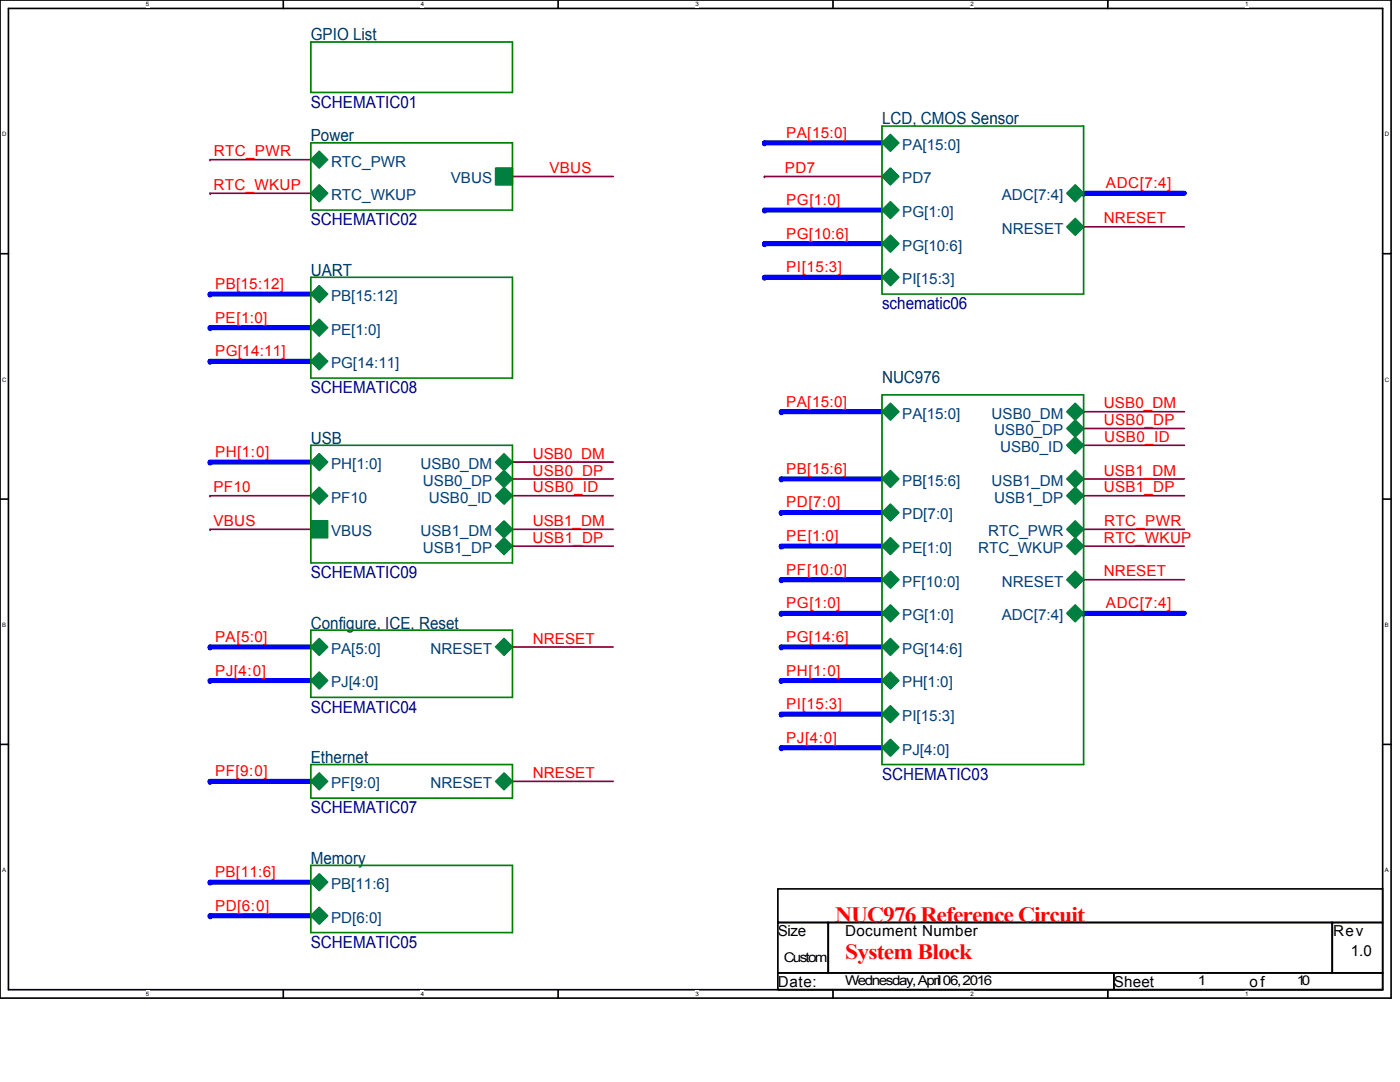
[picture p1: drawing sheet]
<svg xmlns="http://www.w3.org/2000/svg" width="279mm" height="216mm" viewBox="0 0 279 216" stroke-linecap="round" stroke-linejoin="round" font-family="sans-serif">
<path d="M0 0h277.6v199.2h-277.6zM1.7 1.7h274.2v195.8h-274.2z" fill="none" stroke="#000" stroke-width=".33"/>
<g fill="#fff">
<path d="M29.1 .2h.7v1.3h-.7z"/>
<path d="M29.1 197.7h.7v1.3h-.7z"/>
</g>
<path d="M56.5 0v1.7M56.5 197.5v1.7" fill="none" stroke="#000" stroke-width=".33"/>
<g fill="#fff">
<path d="M84 .2h.6v1.3h-.6z"/>
<path d="M84 197.7h.6v1.3h-.6z"/>
</g>
<path d="M111.4 0v1.7M111.4 197.5v1.7" fill="none" stroke="#000" stroke-width=".33"/>
<g fill="#fff">
<path d="M138.8 .2h.7v1.3h-.7z"/>
<path d="M138.8 197.7h.7v1.3h-.7z"/>
</g>
<path d="M166.2 0v1.7M166.2 197.5v1.7" fill="none" stroke="#000" stroke-width=".33"/>
<g fill="#fff">
<path d="M193.7 .2h.6v1.3h-.6z"/>
<path d="M193.7 197.7h.6v1.3h-.6z"/>
</g>
<path d="M221.1 0v1.7M221.1 197.5v1.7" fill="none" stroke="#000" stroke-width=".33"/>
<g fill="#fff">
<path d="M248.5 .2h.7v1.3h-.7z"/>
<path d="M248.5 197.7h.7v1.3h-.7z"/>
<path d="M.4 26.2h.9v1.3h-.9z"/>
<path d="M276.4 26.2h.8v1.3h-.8z"/>
<path d="M.4 75.1h.9v1.3h-.9z"/>
<path d="M276.4 75.1h.8v1.3h-.8z"/>
</g>
<path d="M0 50.6h1.7M275.9 50.6h1.7" fill="none" stroke="#000" stroke-width=".33"/>
<g fill="#fff">
<path d="M.4 124.1h.8v1.3h-.8z"/>
<path d="M276.4 124.1h.8v1.3h-.8z"/>
</g>
<path d="M0 99.6h1.7M275.9 99.6h1.7" fill="none" stroke="#000" stroke-width=".33"/>
<g fill="#fff">
<path d="M.4 173h.8v1.3h-.8z"/>
<path d="M276.4 173h.8v1.3h-.8z"/>
</g>
<path d="M0 148.5h1.7M275.9 148.5h1.7" fill="none" stroke="#000" stroke-width=".33"/>
<path d="M41.9 31.9h20.1" fill="none" stroke="#800040" stroke-width=".33"/>
<circle cx="41.9" cy="31.9" r=".17" fill="#800040"/>
<path d="M41.9 38.6h20.1" fill="none" stroke="#800040" stroke-width=".33"/>
<circle cx="41.9" cy="38.6" r=".17" fill="#800040"/>
<path d="M41.9 58.7h20.1" fill="none" stroke="#00f" stroke-width="1"/>
<circle cx="41.9" cy="58.7" r=".5" fill="#00f"/>
<path d="M41.9 65.4h20.1" fill="none" stroke="#00f" stroke-width="1"/>
<circle cx="41.9" cy="65.4" r=".5" fill="#00f"/>
<path d="M41.9 72.1h20.1" fill="none" stroke="#00f" stroke-width="1"/>
<circle cx="41.9" cy="72.1" r=".5" fill="#00f"/>
<path d="M41.9 92.2h20.1" fill="none" stroke="#00f" stroke-width="1"/>
<circle cx="41.9" cy="92.2" r=".5" fill="#00f"/>
<path d="M41.9 98.9h20.1" fill="none" stroke="#800040" stroke-width=".33"/>
<circle cx="41.9" cy="98.9" r=".17" fill="#800040"/>
<path d="M102.3 92.2h20.1" fill="none" stroke="#800040" stroke-width=".33"/>
<circle cx="102.3" cy="92.2" r=".17" fill="#800040"/>
<path d="M41.9 129.1h20.1" fill="none" stroke="#00f" stroke-width="1"/>
<circle cx="41.9" cy="129.1" r=".5" fill="#00f"/>
<path d="M41.9 135.8h20.1" fill="none" stroke="#00f" stroke-width="1"/>
<circle cx="41.9" cy="135.8" r=".5" fill="#00f"/>
<path d="M102.3 129.1h20.1" fill="none" stroke="#800040" stroke-width=".33"/>
<circle cx="102.3" cy="129.1" r=".17" fill="#800040"/>
<path d="M41.9 155.9h20.1" fill="none" stroke="#00f" stroke-width="1"/>
<circle cx="41.9" cy="155.9" r=".5" fill="#00f"/>
<path d="M102.3 155.9h20.1" fill="none" stroke="#800040" stroke-width=".33"/>
<circle cx="102.3" cy="155.9" r=".17" fill="#800040"/>
<path d="M41.9 176h20.1" fill="none" stroke="#00f" stroke-width="1"/>
<circle cx="41.9" cy="176" r=".5" fill="#00f"/>
<path d="M41.9 182.7h20.1" fill="none" stroke="#00f" stroke-width="1"/>
<circle cx="41.9" cy="182.7" r=".5" fill="#00f"/>
<path d="M152.6 28.5h23.4" fill="none" stroke="#00f" stroke-width="1"/>
<circle cx="152.6" cy="28.5" r=".5" fill="#00f"/>
<path d="M152.6 35.2h23.4" fill="none" stroke="#800040" stroke-width=".33"/>
<circle cx="152.6" cy="35.2" r=".17" fill="#800040"/>
<path d="M152.6 41.9h23.4" fill="none" stroke="#00f" stroke-width="1"/>
<circle cx="152.6" cy="41.9" r=".5" fill="#00f"/>
<path d="M152.6 48.6h23.4" fill="none" stroke="#00f" stroke-width="1"/>
<circle cx="152.6" cy="48.6" r=".5" fill="#00f"/>
<path d="M152.6 55.3h23.4" fill="none" stroke="#00f" stroke-width="1"/>
<circle cx="152.6" cy="55.3" r=".5" fill="#00f"/>
<path d="M216.3 38.6h20.1" fill="none" stroke="#00f" stroke-width="1"/>
<circle cx="216.3" cy="38.6" r=".5" fill="#00f"/>
<path d="M155.9 82.1h20.1" fill="none" stroke="#00f" stroke-width="1"/>
<circle cx="155.9" cy="82.1" r=".5" fill="#00f"/>
<path d="M155.9 95.6h20.1" fill="none" stroke="#00f" stroke-width="1"/>
<circle cx="155.9" cy="95.6" r=".5" fill="#00f"/>
<path d="M155.9 102.3h20.1" fill="none" stroke="#00f" stroke-width="1"/>
<circle cx="155.9" cy="102.3" r=".5" fill="#00f"/>
<path d="M155.9 109h20.1" fill="none" stroke="#00f" stroke-width="1"/>
<circle cx="155.9" cy="109" r=".5" fill="#00f"/>
<path d="M155.9 115.7h20.1" fill="none" stroke="#00f" stroke-width="1"/>
<circle cx="155.9" cy="115.7" r=".5" fill="#00f"/>
<path d="M155.9 122.4h20.1" fill="none" stroke="#00f" stroke-width="1"/>
<circle cx="155.9" cy="122.4" r=".5" fill="#00f"/>
<path d="M155.9 129.1h20.1" fill="none" stroke="#00f" stroke-width="1"/>
<circle cx="155.9" cy="129.1" r=".5" fill="#00f"/>
<path d="M155.9 135.8h20.1" fill="none" stroke="#00f" stroke-width="1"/>
<circle cx="155.9" cy="135.8" r=".5" fill="#00f"/>
<path d="M155.9 142.5h20.1" fill="none" stroke="#00f" stroke-width="1"/>
<circle cx="155.9" cy="142.5" r=".5" fill="#00f"/>
<path d="M155.9 149.2h20.1" fill="none" stroke="#00f" stroke-width="1"/>
<circle cx="155.9" cy="149.2" r=".5" fill="#00f"/>
<path d="M216.3 122.4h20.1" fill="none" stroke="#00f" stroke-width="1"/>
<circle cx="216.3" cy="122.4" r=".5" fill="#00f"/>
<path d="M216.3 88.9h20.1" fill="none" stroke="#800040" stroke-width=".33"/>
<circle cx="216.3" cy="88.9" r=".17" fill="#800040"/>
<path d="M216.3 82.1h20.1" fill="none" stroke="#800040" stroke-width=".33"/>
<circle cx="216.3" cy="82.1" r=".17" fill="#800040"/>
<path d="M216.3 85.5h20.1" fill="none" stroke="#800040" stroke-width=".33"/>
<circle cx="216.3" cy="85.5" r=".17" fill="#800040"/>
<path d="M216.3 95.6h20.1" fill="none" stroke="#800040" stroke-width=".33"/>
<circle cx="216.3" cy="95.6" r=".17" fill="#800040"/>
<path d="M216.3 98.9h20.1" fill="none" stroke="#800040" stroke-width=".33"/>
<circle cx="216.3" cy="98.9" r=".17" fill="#800040"/>
<path d="M216.3 105.6h20.1" fill="none" stroke="#800040" stroke-width=".33"/>
<circle cx="216.3" cy="105.6" r=".17" fill="#800040"/>
<path d="M216.3 109h20.1" fill="none" stroke="#800040" stroke-width=".33"/>
<circle cx="216.3" cy="109" r=".17" fill="#800040"/>
<path d="M216.3 115.7h20.1" fill="none" stroke="#800040" stroke-width=".33"/>
<circle cx="216.3" cy="115.7" r=".17" fill="#800040"/>
<path d="M216.3 45.3h20.1" fill="none" stroke="#800040" stroke-width=".33"/>
<circle cx="216.3" cy="45.3" r=".17" fill="#800040"/>
<path d="M102.3 98.9h20.1" fill="none" stroke="#800040" stroke-width=".33"/>
<circle cx="102.3" cy="98.9" r=".17" fill="#800040"/>
<path d="M102.3 95.6h20.1" fill="none" stroke="#800040" stroke-width=".33"/>
<circle cx="102.3" cy="95.6" r=".17" fill="#800040"/>
<path d="M102.3 105.6h20.1" fill="none" stroke="#800040" stroke-width=".33"/>
<circle cx="102.3" cy="105.6" r=".17" fill="#800040"/>
<path d="M102.3 109h20.1" fill="none" stroke="#800040" stroke-width=".33"/>
<circle cx="102.3" cy="109" r=".17" fill="#800040"/>
<path d="M102.3 35.2h20.1" fill="none" stroke="#800040" stroke-width=".33"/>
<circle cx="102.3" cy="35.2" r=".17" fill="#800040"/>
<path d="M41.9 105.6h20.1" fill="none" stroke="#800040" stroke-width=".33"/>
<circle cx="41.9" cy="105.6" r=".17" fill="#800040"/>
<path d="M155.2 177.4h120.7v6.7h-120.7zM155.2 184.1h10.1v10h-10.1zM155.2 194.1h67.1v3.4h-67.1zM165.3 184.1h100.6v10h-100.6zM222.3 194.1h53.6v3.4h-53.6zM265.9 184.1h10v10h-10z" fill="none" stroke="#000" stroke-width=".33"/>
<path d="M62 31.9l1.7-1.7 1.7 1.7-1.7 1.6z" fill="#008040"/>
<path d="M62 31.9l1.7-1.7 1.7 1.7-1.7 1.6z" fill="none" stroke="#008040" stroke-width=".33"/>
<path d="M63.7 36.9l1.7 1.7-1.7 1.6-1.7-1.6z" fill="#008040"/>
<path d="M63.7 36.9l1.7 1.7-1.7 1.6-1.7-1.6z" fill="none" stroke="#008040" stroke-width=".33"/>
<path d="M98.9 33.5h3.4v3.4h-3.4z" fill-rule="evenodd" fill="#008040"/>
<path d="M98.9 33.5h3.4v3.4h-3.4z" fill="none" stroke="#008040" stroke-width=".33"/>
<path d="M62 28.5h40.3v13.4h-40.3z" fill="none" stroke="#008000" stroke-width=".33"/>
<path d="M62 176l1.7-1.6 1.7 1.6-1.7 1.7z" fill="#008040"/>
<path d="M62 176l1.7-1.6 1.7 1.6-1.7 1.7z" fill="none" stroke="#008040" stroke-width=".33"/>
<path d="M62 182.7l1.7-1.6 1.7 1.6-1.7 1.7z" fill="#008040"/>
<path d="M62 182.7l1.7-1.6 1.7 1.6-1.7 1.7z" fill="none" stroke="#008040" stroke-width=".33"/>
<path d="M62 172.7h40.3v13.4h-40.3z" fill="none" stroke="#008000" stroke-width=".33"/>
<path d="M62 92.2l1.7-1.7 1.7 1.7-1.7 1.7z" fill="#008040"/>
<path d="M62 92.2l1.7-1.7 1.7 1.7-1.7 1.7z" fill="none" stroke="#008040" stroke-width=".33"/>
<path d="M98.9 92.2l1.7-1.7 1.7 1.7-1.7 1.7z" fill="#008040"/>
<path d="M98.9 92.2l1.7-1.7 1.7 1.7-1.7 1.7z" fill="none" stroke="#008040" stroke-width=".33"/>
<path d="M62 98.9l1.7-1.7 1.7 1.7-1.7 1.7z" fill="#008040"/>
<path d="M62 98.9l1.7-1.7 1.7 1.7-1.7 1.7z" fill="none" stroke="#008040" stroke-width=".33"/>
<path d="M98.9 105.6l1.7-1.7 1.7 1.7-1.7 1.7z" fill="#008040"/>
<path d="M98.9 105.6l1.7-1.7 1.7 1.7-1.7 1.7z" fill="none" stroke="#008040" stroke-width=".33"/>
<path d="M100.6 93.9l1.7 1.7-1.7 1.6-1.7-1.6z" fill="#008040"/>
<path d="M100.6 93.9l1.7 1.7-1.7 1.6-1.7-1.6z" fill="none" stroke="#008040" stroke-width=".33"/>
<path d="M98.9 98.9l1.7-1.7 1.7 1.7-1.7 1.7z" fill="#008040"/>
<path d="M98.9 98.9l1.7-1.7 1.7 1.7-1.7 1.7z" fill="none" stroke="#008040" stroke-width=".33"/>
<path d="M98.9 109l1.7-1.7 1.7 1.7-1.7 1.6z" fill="#008040"/>
<path d="M98.9 109l1.7-1.7 1.7 1.7-1.7 1.6z" fill="none" stroke="#008040" stroke-width=".33"/>
<path d="M62 103.9h3.4v3.4h-3.4z" fill-rule="evenodd" fill="#008040"/>
<path d="M62 103.9h3.4v3.4h-3.4z" fill="none" stroke="#008040" stroke-width=".33"/>
<path d="M62 88.9h40.3v23.4h-40.3z" fill="none" stroke="#008000" stroke-width=".33"/>
<path d="M63.7 134.1l1.7 1.7-1.7 1.7-1.7-1.7z" fill="#008040"/>
<path d="M63.7 134.1l1.7 1.7-1.7 1.7-1.7-1.7z" fill="none" stroke="#008040" stroke-width=".33"/>
<path d="M100.6 127.4l1.7 1.7-1.7 1.7-1.7-1.7z" fill="#008040"/>
<path d="M100.6 127.4l1.7 1.7-1.7 1.7-1.7-1.7z" fill="none" stroke="#008040" stroke-width=".33"/>
<path d="M62 129.1l1.7-1.7 1.7 1.7-1.7 1.7z" fill="#008040"/>
<path d="M62 129.1l1.7-1.7 1.7 1.7-1.7 1.7z" fill="none" stroke="#008040" stroke-width=".33"/>
<path d="M62 8.4h40.3v10h-40.3zM62 125.7h40.3v13.4h-40.3z" fill="none" stroke="#008000" stroke-width=".33"/>
<path d="M62 65.4l1.7-1.7 1.7 1.7-1.7 1.7z" fill="#008040"/>
<path d="M62 65.4l1.7-1.7 1.7 1.7-1.7 1.7z" fill="none" stroke="#008040" stroke-width=".33"/>
<path d="M62 72.1l1.7-1.7 1.7 1.7-1.7 1.7z" fill="#008040"/>
<path d="M62 72.1l1.7-1.7 1.7 1.7-1.7 1.7z" fill="none" stroke="#008040" stroke-width=".33"/>
<path d="M62 58.7l1.7-1.7 1.7 1.7-1.7 1.7z" fill="#008040"/>
<path d="M62 58.7l1.7-1.7 1.7 1.7-1.7 1.7z" fill="none" stroke="#008040" stroke-width=".33"/>
<path d="M62 55.3h40.3v20.1h-40.3z" fill="none" stroke="#008000" stroke-width=".33"/>
<path d="M176 122.4l1.7-1.7 1.7 1.7-1.7 1.7z" fill="#008040"/>
<path d="M176 122.4l1.7-1.7 1.7 1.7-1.7 1.7z" fill="none" stroke="#008040" stroke-width=".33"/>
<path d="M212.9 115.7l1.7-1.7 1.7 1.7-1.7 1.7z" fill="#008040"/>
<path d="M212.9 115.7l1.7-1.7 1.7 1.7-1.7 1.7z" fill="none" stroke="#008040" stroke-width=".33"/>
<path d="M176 129.1l1.7-1.7 1.7 1.7-1.7 1.7z" fill="#008040"/>
<path d="M176 129.1l1.7-1.7 1.7 1.7-1.7 1.7z" fill="none" stroke="#008040" stroke-width=".33"/>
<path d="M176 82.1l1.7-1.6 1.7 1.6-1.7 1.7z" fill="#008040"/>
<path d="M176 82.1l1.7-1.6 1.7 1.6-1.7 1.7z" fill="none" stroke="#008040" stroke-width=".33"/>
<path d="M176 142.5l1.7-1.7 1.7 1.7-1.7 1.7z" fill="#008040"/>
<path d="M176 142.5l1.7-1.7 1.7 1.7-1.7 1.7z" fill="none" stroke="#008040" stroke-width=".33"/>
<path d="M176 95.6l1.7-1.7 1.7 1.7-1.7 1.6z" fill="#008040"/>
<path d="M176 95.6l1.7-1.7 1.7 1.7-1.7 1.6z" fill="none" stroke="#008040" stroke-width=".33"/>
<path d="M176 149.2l1.7-1.7 1.7 1.7-1.7 1.7z" fill="#008040"/>
<path d="M176 149.2l1.7-1.7 1.7 1.7-1.7 1.7z" fill="none" stroke="#008040" stroke-width=".33"/>
<path d="M177.7 100.6l1.7 1.7-1.7 1.6-1.7-1.6z" fill="#008040"/>
<path d="M177.7 100.6l1.7 1.7-1.7 1.6-1.7-1.6z" fill="none" stroke="#008040" stroke-width=".33"/>
<path d="M176 109l1.7-1.7 1.7 1.7-1.7 1.6z" fill="#008040"/>
<path d="M176 109l1.7-1.7 1.7 1.7-1.7 1.6z" fill="none" stroke="#008040" stroke-width=".33"/>
<path d="M176 115.7l1.7-1.7 1.7 1.7-1.7 1.7z" fill="#008040"/>
<path d="M176 115.7l1.7-1.7 1.7 1.7-1.7 1.7z" fill="none" stroke="#008040" stroke-width=".33"/>
<path d="M177.7 134.1l1.7 1.7-1.7 1.7-1.7-1.7z" fill="#008040"/>
<path d="M177.7 134.1l1.7 1.7-1.7 1.7-1.7-1.7z" fill="none" stroke="#008040" stroke-width=".33"/>
<path d="M212.9 122.4l1.7-1.7 1.7 1.7-1.7 1.7z" fill="#008040"/>
<path d="M212.9 122.4l1.7-1.7 1.7 1.7-1.7 1.7z" fill="none" stroke="#008040" stroke-width=".33"/>
<path d="M212.9 109l1.7-1.7 1.7 1.7-1.7 1.6z" fill="#008040"/>
<path d="M212.9 109l1.7-1.7 1.7 1.7-1.7 1.6z" fill="none" stroke="#008040" stroke-width=".33"/>
<path d="M212.9 105.6l1.7-1.7 1.7 1.7-1.7 1.7z" fill="#008040"/>
<path d="M212.9 105.6l1.7-1.7 1.7 1.7-1.7 1.7z" fill="none" stroke="#008040" stroke-width=".33"/>
<path d="M214.6 83.8l1.7 1.7-1.7 1.7-1.7-1.7z" fill="#008040"/>
<path d="M214.6 83.8l1.7 1.7-1.7 1.7-1.7-1.7z" fill="none" stroke="#008040" stroke-width=".33"/>
<path d="M212.9 82.1l1.7-1.6 1.7 1.6-1.7 1.7z" fill="#008040"/>
<path d="M212.9 82.1l1.7-1.6 1.7 1.6-1.7 1.7z" fill="none" stroke="#008040" stroke-width=".33"/>
<path d="M212.9 88.9l1.7-1.7 1.7 1.7-1.7 1.6z" fill="#008040"/>
<path d="M212.9 88.9l1.7-1.7 1.7 1.7-1.7 1.6z" fill="none" stroke="#008040" stroke-width=".33"/>
<path d="M212.9 98.9l1.7-1.7 1.7 1.7-1.7 1.7z" fill="#008040"/>
<path d="M212.9 98.9l1.7-1.7 1.7 1.7-1.7 1.7z" fill="none" stroke="#008040" stroke-width=".33"/>
<path d="M212.9 95.6l1.7-1.7 1.7 1.7-1.7 1.6z" fill="#008040"/>
<path d="M212.9 95.6l1.7-1.7 1.7 1.7-1.7 1.6z" fill="none" stroke="#008040" stroke-width=".33"/>
<path d="M176 78.8h40.3v73.8h-40.3z" fill="none" stroke="#008000" stroke-width=".33"/>
<path d="M62 155.9l1.7-1.7 1.7 1.7-1.7 1.7z" fill="#008040"/>
<path d="M62 155.9l1.7-1.7 1.7 1.7-1.7 1.7z" fill="none" stroke="#008040" stroke-width=".33"/>
<path d="M98.9 155.9l1.7-1.7 1.7 1.7-1.7 1.7z" fill="#008040"/>
<path d="M98.9 155.9l1.7-1.7 1.7 1.7-1.7 1.7z" fill="none" stroke="#008040" stroke-width=".33"/>
<path d="M62 152.6h40.3v6.7h-40.3z" fill="none" stroke="#008000" stroke-width=".33"/>
<path d="M176 28.5l1.7-1.7 1.7 1.7-1.7 1.7z" fill="#008040"/>
<path d="M176 28.5l1.7-1.7 1.7 1.7-1.7 1.7z" fill="none" stroke="#008040" stroke-width=".33"/>
<path d="M176 35.2l1.7-1.7 1.7 1.7-1.7 1.7z" fill="#008040"/>
<path d="M176 35.2l1.7-1.7 1.7 1.7-1.7 1.7z" fill="none" stroke="#008040" stroke-width=".33"/>
<path d="M176 41.9l1.7-1.7 1.7 1.7-1.7 1.7z" fill="#008040"/>
<path d="M176 41.9l1.7-1.7 1.7 1.7-1.7 1.7z" fill="none" stroke="#008040" stroke-width=".33"/>
<path d="M176 48.6l1.7-1.7 1.7 1.7-1.7 1.7z" fill="#008040"/>
<path d="M176 48.6l1.7-1.7 1.7 1.7-1.7 1.7z" fill="none" stroke="#008040" stroke-width=".33"/>
<path d="M176 55.3l1.7-1.6 1.7 1.6-1.7 1.7z" fill="#008040"/>
<path d="M176 55.3l1.7-1.6 1.7 1.6-1.7 1.7z" fill="none" stroke="#008040" stroke-width=".33"/>
<path d="M214.6 36.9l1.7 1.7-1.7 1.6-1.7-1.6z" fill="#008040"/>
<path d="M214.6 36.9l1.7 1.7-1.7 1.6-1.7-1.6z" fill="none" stroke="#008040" stroke-width=".33"/>
<path d="M214.6 43.6l1.7 1.7-1.7 1.6-1.7-1.6z" fill="#008040"/>
<path d="M214.6 43.6l1.7 1.7-1.7 1.6-1.7-1.6z" fill="none" stroke="#008040" stroke-width=".33"/>
<path d="M176 25.2h40.3v33.5h-40.3z" fill="none" stroke="#008000" stroke-width=".33"/>
<g font-size="4.4" fill="#f00">
<text x="166.6" y="183.9">NUC976 Reference Circuit</text>
<text x="168.6" y="191.3">System Block</text>
</g>
<g font-size="3.3" fill="#004040">
<text x="62" y="8.1">GPIO List</text>
<text x="62" y="28.2">Power</text>
<text x="176" y="24.8">LCD, CMOS Sensor</text>
<text x="62" y="55">UART</text>
<text x="176" y="76.5">NUC976</text>
<text x="62" y="88.5">USB</text>
<text x="62" y="125.4">Configure, ICE, Reset</text>
<text x="62" y="152.2">Ethernet</text>
<text x="62" y="172.4">Memory</text>
</g>
<g font-size="3.3" fill="#000080">
<text x="62" y="21.5">SCHEMATIC01</text>
<text x="62" y="44.9">SCHEMATIC02</text>
<text x="176" y="61.7">schematic06</text>
<text x="62" y="78.5">SCHEMATIC08</text>
<text x="62" y="115.4">SCHEMATIC09</text>
<text x="62" y="142.2">SCHEMATIC04</text>
<text x="176" y="155.6">SCHEMATIC03</text>
<text x="62" y="162.3">SCHEMATIC07</text>
<text x="62" y="189.1">SCHEMATIC05</text>
</g>
<g font-size="3" fill="#f00">
<text x="156.9" y="27.5">PA[15:0]</text>
<text x="42.7" y="31.2">RTC_PWR</text>
<text x="109.7" y="34.5">VBUS</text>
<text x="156.6" y="34.5">PD7</text>
<text x="42.6" y="37.9">RTC_WKUP</text>
<text x="156.9" y="40.9">PG[1:0]</text>
<text x="220.7" y="37.6">ADC[7:4]</text>
<text x="156.9" y="47.6">PG[10:6]</text>
<text x="220.3" y="44.6">NRESET</text>
<text x="43" y="57.7">PB[15:12]</text>
<text x="156.9" y="54.3">PI[15:3]</text>
<text x="42.9" y="64.4">PE[1:0]</text>
<text x="43" y="71.1">PG[14:11]</text>
<text x="156.9" y="81.1">PA[15:0]</text>
<text x="220.3" y="81.5">USB0_DM</text>
<text x="220.3" y="84.8">USB0_DP</text>
<text x="220.4" y="88.2">USB0_ID</text>
<text x="42.9" y="91.2">PH[1:0]</text>
<text x="106.3" y="94.9">USB0_DP</text>
<text x="106.3" y="91.5">USB0_DM</text>
<text x="156.9" y="94.6">PB[15:6]</text>
<text x="220.3" y="94.9">USB1_DM</text>
<text x="42.6" y="98.2">PF10</text>
<text x="106.4" y="98.2">USB0_ID</text>
<text x="156.9" y="101.3">PD[7:0]</text>
<text x="220.3" y="98.2">USB1_DP</text>
<text x="42.6" y="104.9">VBUS</text>
<text x="106.3" y="104.9">USB1_DM</text>
<text x="156.9" y="108">PE[1:0]</text>
<text x="220.4" y="104.9">RTC_PWR</text>
<text x="106.3" y="108.3">USB1_DP</text>
<text x="220.3" y="108.3">RTC_WKUP</text>
<text x="156.9" y="114.7">PF[10:0]</text>
<text x="220.3" y="115">NRESET</text>
<text x="156.9" y="121.4">PG[1:0]</text>
<text x="220.7" y="121.4">ADC[7:4]</text>
<text x="42.9" y="128.1">PA[5:0]</text>
<text x="106.3" y="128.4">NRESET</text>
<text x="156.9" y="128.1">PG[14:6]</text>
<text x="42.9" y="134.8">PJ[4:0]</text>
<text x="156.9" y="134.8">PH[1:0]</text>
<text x="156.9" y="141.5">PI[15:3]</text>
<text x="156.9" y="148.2">PJ[4:0]</text>
<text x="42.9" y="154.9">PF[9:0]</text>
<text x="106.3" y="155.2">NRESET</text>
<text x="42.9" y="175">PB[11:6]</text>
<text x="42.9" y="181.7">PD[6:0]</text>
</g>
<g font-size="3" fill="#004080">
<text x="180.1" y="29.9">PA[15:0]</text>
<text x="66.1" y="33.2">RTC_PWR</text>
<text x="66.1" y="39.9">RTC_WKUP</text>
<text x="90" y="36.6">VBUS</text>
<text x="180.1" y="36.6">PD7</text>
<text x="199.9" y="39.9">ADC[7:4]</text>
<text x="180.1" y="43.3">PG[1:0]</text>
<text x="199.9" y="46.6">NRESET</text>
<text x="180.1" y="50">PG[10:6]</text>
<text x="180.1" y="56.7">PI[15:3]</text>
<text x="66.1" y="60">PB[15:12]</text>
<text x="66.1" y="66.8">PE[1:0]</text>
<text x="66.1" y="73.5">PG[14:11]</text>
<text x="180.1" y="83.5">PA[15:0]</text>
<text x="197.9" y="83.5">USB0_DM</text>
<text x="198.4" y="86.9">USB0_DP</text>
<text x="66.1" y="93.6">PH[1:0]</text>
<text x="83.9" y="93.6">USB0_DM</text>
<text x="199.6" y="90.2">USB0_ID</text>
<text x="66.1" y="100.3">PF10</text>
<text x="84.4" y="96.9">USB0_DP</text>
<text x="85.6" y="100.3">USB0_ID</text>
<text x="180.1" y="96.9">PB[15:6]</text>
<text x="197.9" y="96.9">USB1_DM</text>
<text x="198.4" y="100.3">USB1_DP</text>
<text x="66.1" y="107">VBUS</text>
<text x="83.9" y="107">USB1_DM</text>
<text x="180.1" y="103.6">PD[7:0]</text>
<text x="197.2" y="107">RTC_PWR</text>
<text x="84.4" y="110.3">USB1_DP</text>
<text x="180.1" y="110.3">PE[1:0]</text>
<text x="195.2" y="110.3">RTC_WKUP</text>
<text x="180.1" y="117">PF[10:0]</text>
<text x="199.9" y="117">NRESET</text>
<text x="180.1" y="123.7">PG[1:0]</text>
<text x="199.9" y="123.7">ADC[7:4]</text>
<text x="66.1" y="130.5">PA[5:0]</text>
<text x="85.9" y="130.5">NRESET</text>
<text x="180.1" y="130.5">PG[14:6]</text>
<text x="66.1" y="137.2">PJ[4:0]</text>
<text x="180.1" y="137.2">PH[1:0]</text>
<text x="180.1" y="143.9">PI[15:3]</text>
<text x="180.1" y="150.6">PJ[4:0]</text>
<text x="66.1" y="157.3">PF[9:0]</text>
<text x="85.9" y="157.3">NRESET</text>
<text x="66.1" y="177.4">PB[11:6]</text>
<text x="66.1" y="184.1">PD[6:0]</text>
</g>
<g font-size="3">
<text x="155.2" y="186.8">Size</text>
<text x="168.6" y="186.8">Document Number</text>
<text x="266" y="186.8">Rev</text>
<text x="269.6" y="190.8">1.0</text>
<text x="155.2" y="196.9">Date:</text>
<text x="222.3" y="196.9">Sheet</text>
<text x="249.4" y="196.9">of</text>
</g>
<g font-size="2.7">
<text x="156.4" y="191.9">Custom</text>
<text x="168.7" y="196.6">Wednesday, April 06, 2016</text>
<text x="239.1" y="196.6">1</text>
<text x="258.8" y="196.6">10</text>
</g>
<g font-size="1.2">
<text x="29.1" y="1.3">5</text>
<text x="84" y="1.3">4</text>
<text x="138.8" y="1.3">3</text>
<text x="193.7" y="1.3">2</text>
<text x="248.5" y="1.3">1</text>
<text x=".4" y="27.2">D</text>
<text x="276.4" y="27.2">D</text>
<text x=".4" y="76.2">C</text>
<text x="276.4" y="76.2">C</text>
<text x=".4" y="125.1">B</text>
<text x="276.4" y="125.1">B</text>
<text x=".4" y="174.1">A</text>
<text x="276.4" y="174.1">A</text>
<text x="29.1" y="198.7">5</text>
<text x="84" y="198.7">4</text>
<text x="138.8" y="198.7">3</text>
<text x="193.7" y="198.7">2</text>
<text x="248.5" y="198.7">1</text>
</g>
</svg>
